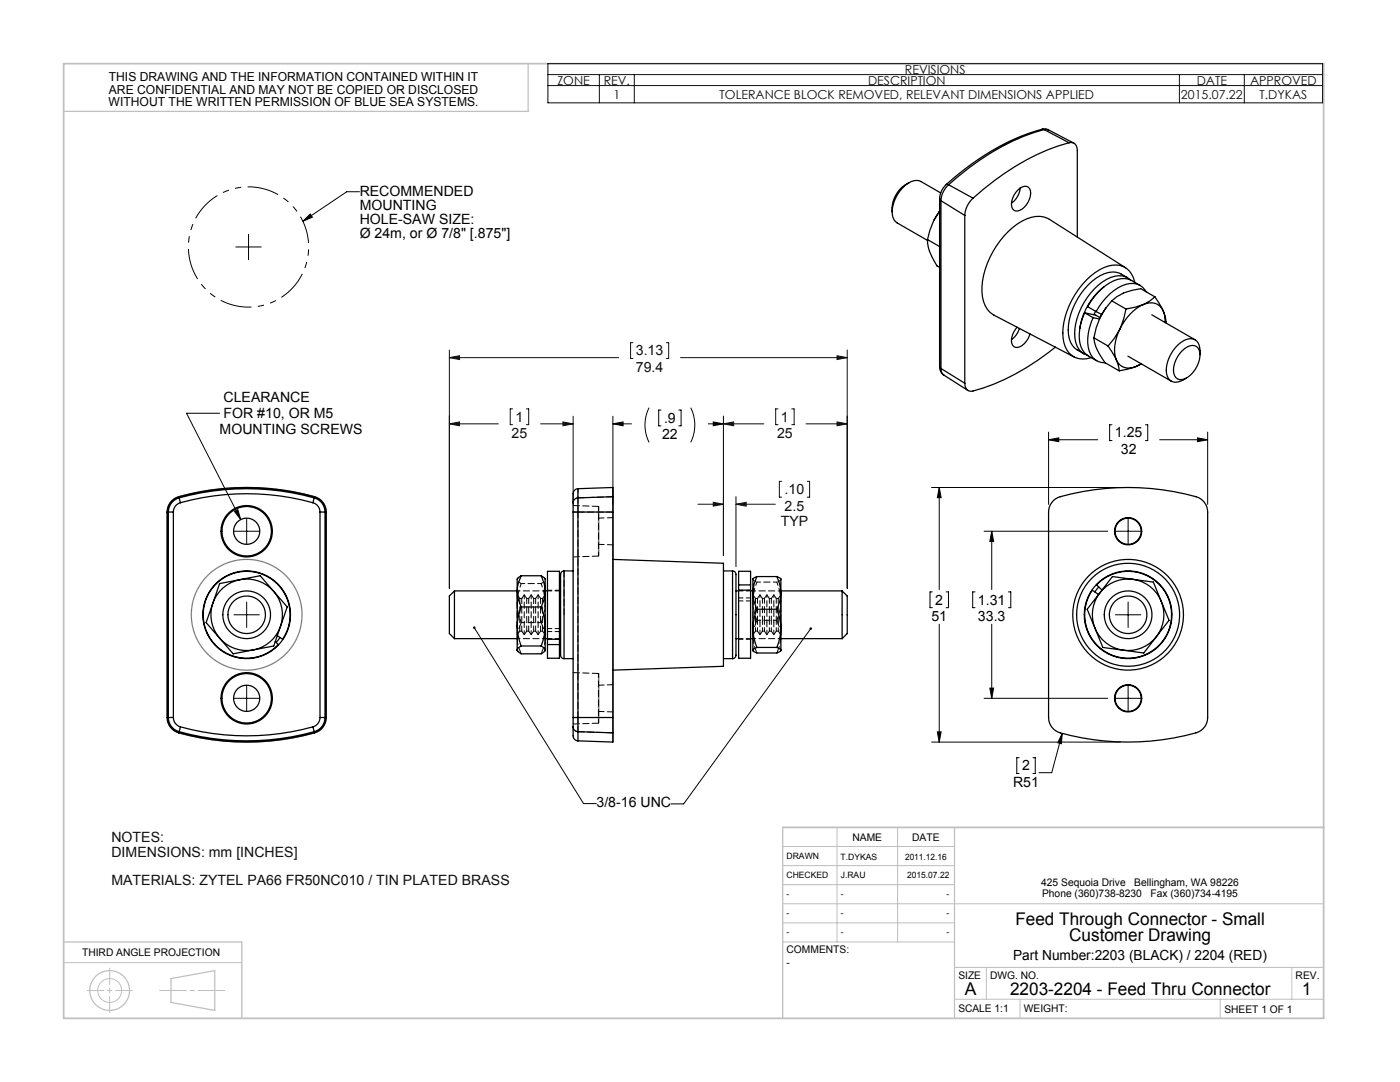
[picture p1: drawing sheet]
<svg xmlns="http://www.w3.org/2000/svg" width="279mm" height="216mm" viewBox="0 0 279 216" stroke-linecap="round" stroke-linejoin="round" font-family="sans-serif">
<g fill="none" stroke="#c0c0c0" stroke-width=".2">
<path d="M156.2 172.7h34.3M156.2 176.5h34.3M156.2 168.9h34.3M167 165.1v22.9M179.1 165.1v22.9M12.7 192.1h35.6M17.4 197.6h3.3M21.4 197.6h.9M21.9 193.2v3.3M21.9 197.2v.9M21.9 198.8v3.3M23.1 197.6h3.3"/>
<path d="M31.8 197.6h5.4M37.9 197.6h.9M39.5 197.6h5.4M156.2 180.3h108M156.2 184.1h34.3M156.2 188h34.3M190.5 193h73.7M190.5 199.4h73.7M196.8 193v6.4M203.6 199.4v3.8M243.5 199.4v3.8M257.8 193v6.4"/>
<circle cx="21.9" cy="197.6" r="2.38"/>
</g>
<g fill="none" stroke="#c0c0c0" stroke-width=".25">
<path d="M105.4 12.7v9.5h-92.7M156.2 165.1v38.1M190.5 165.1v38.1M12.7 188h35.6v15.2M34.1 195.3l8.8-1.6v7.9l-8.8-1.6z"/>
<circle cx="21.9" cy="197.6" r="4"/>
</g>
<path d="M12.7 12.7h251.5v190.5h-251.5zM156.2 165.1h108" fill="none" stroke="#c0c0c0" stroke-width=".35"/>
<path d="M61.1 45.8a12 12 0 0 0-20-4.9 12 12 0 0 0 5.2 19.9 12 12 0 0 0 15-14.1l-.2-.9" fill="none" stroke="#000" stroke-width=".2" stroke-dasharray="6.3 1.3 1.3 1.3 1.3 1.3" stroke-dashoffset="3.6" stroke-linecap="butt"/>
<g fill="none" stroke="#000" stroke-width=".2">
<path d="M71.7 38.3h-2.5l-8.8 5.9M47.1 49.3h5M49.6 46.7v5.1M60.4 44.2l1.5-1.5 .4 .6zM43.8 82.5h-6.6l10.8 21.2M122.3 83.1v17.5M122.3 84.6h3.7M122.3 84.6l2-.4v.8zM129.5 81.4a7.7 7.7 0 0 0 0 6.9M131.9 81.8h-.4v3.2h.4M135.5 81.8h.4v3.2h-.4M137.8 81.4a7.7 7.7 0 0 1 0 6.9"/>
<path d="M141.4 84.6h3M142.3 84.2l2.1 .4-2.1 .4zM144.4 83.1v27.8M185.9 97.3h37.7M187.4 97.3v20.3M187.4 97.3l.4 2h-.7zM209.3 86.2v14.4M209.3 87.7h9.8M209.3 87.7l2-.3v.7zM221.9 84.8h-.4v3.1h.4M228.6 84.8h.5v3.1h-.5M231.4 87.7h9.6"/>
<path d="M239 87.4l2 .3-2 .4zM241 86.2v14.4M46.7 106h5.1M46.8 102l.7-.3 .5 2zM49.2 103.5v5M186.1 118.1h-.5v3.2h.5M188.8 118.1h.5v3.2h-.5M194.6 118.1h-.5v3.2h.5M196.4 106h24.7M197.9 106v11.6M197.9 106l.4 2h-.8zM201.3 118.1h.4v3.2h-.4"/>
<path d="M222.6 106h5.1M225.1 103.5v5M46.7 139.3h5.1M46.7 122.7h5.1M49.2 120.1v5.1M49.2 136.8v5.1M94.6 125.2l21.9 35.1h2.5M161.8 125.4l-25.4 35h-2.5M187.4 124.6v23.5M196.4 139.3h24.7M197.5 137.3h.8l-.4 2zM197.9 124.6v14.7"/>
<path d="M222.6 139.3h5.1M222.6 122.7h5.1M225.1 120.1v5.1M225.1 136.8v5.1M185.9 148.1h37.7M187.1 146h.7l-.4 2.1zM203.4 151.2h-.5v3.1h.5M206.1 151.2h.5v3.1h-.5M212 146.3l-2.1 7.9h-2.5M212 146.3l-.2 2.1-.7-.2z"/>
</g>
<g fill="none" stroke="#120e0c" stroke-width=".2">
<path d="M109.3 12.7h154.6v7.8h-154.6zM109.3 14.9h154.6M109.3 17.1h154.6M119.6 14.9v5.6M126.6 14.9v5.6M235.4 14.9v5.6M248.3 14.9v5.6M89.7 71.4l2-.4v.7zM89.7 69.8v47.6M89.7 71.4h33.8M126.3 68.4h-.5v3.1h.5M133 68.4h.4v3.1h-.4"/>
<path d="M135.8 71.4h33.3M167 71l2.1 .4-2.1 .3zM169.1 69.8v47.6M89.7 84.6l2-.4v.8zM89.7 84.6h9.8M102.3 81.6h-.5v3.1h.5M105 81.6h.5v3.1h-.5M107.9 84.6h6.5M112.3 84.2l2.1 .4-2.1 .4zM114.4 83.1v17.5M144.4 84.6l2-.4v.8zM144.4 83.1v27.8"/>
<path d="M144.4 84.6h8M146.9 99.1v14M155.3 81.6h-.5v3.1h.5M156 96h-.5v3.2h.5M158 81.6h.5v3.1h-.5M160.9 84.6h8.2M161.1 96h.5v3.2h-.5M167 84.2l2.1 .4-2.1 .4zM139.3 100.6h5.1M142.3 100.2l2.1 .4-2.1 .4zM146.9 100.6h7.8M146.9 100.6l2-.4v.8z"/>
</g>
<g fill="none" stroke="#808080" stroke-width=".25">
<path d="M122.3 99.1v3.1M122.3 97.3v1.8zM34.2 100.1a6.3 6.3 0 0 1 3.5-1.5 50.8 50.8 0 0 1 25.1 .5 3.2 3.2 0 0 1 2.3 3.1v41a3.4 3.4 0 0 1-3.3 3.3 50.8 50.8 0 0 1-26.1-.3 3.2 3.2 0 0 1-2.3-3v-41l.2-1.1zM119.5 101.1v9.9zM122.3 111.6v22.1zM122.3 102.2v41M119.5 134.4v9.9zM122.3 143.2v3M122.3 146.2v1.9z"/>
<circle cx="49.2" cy="106" r="5"/>
<circle cx="49.2" cy="122.7" r="11"/>
<circle cx="49.2" cy="139.3" r="5"/>
</g>
<path d="M122.3 84.6l2-.4v.8zM142.3 84.2l2.1 .4-2.1 .4zM187.4 97.3l.4 2h-.7zM187.1 146h.7l-.4 2.1zM197.9 106l.4 2h-.8zM197.5 137.3h.8l-.4 2zM212 146.3l-.9 1.9 .7 .2zM239 87.4l2 .3-2 .4zM209.3 87.7l2-.3v.7zM46.8 102l1.2 1.7-.5-2z" fill="#000"/>
<path d="M144.4 84.6l2-.4v.8zM167 84.2l2.1 .4-2.1 .4zM112.3 84.2l2.1 .4-2.1 .4zM89.7 84.6l2-.4v.8zM142.3 100.2l2.1 .4-2.1 .4zM146.9 100.6l2-.4v.8zM167 71l2.1 .4-2.1 .3zM89.7 71.4l2-.4v.7z" fill="#120e0c"/>
<g fill="#000">
<path d="M60.4 44.2l1.5-1.5 .4 .6z"/>
<path d="M94.5 125.1a.25 .25 0 0 0 .1 .4 .25 .25 0 0 0 .3-.3 .25 .25 0 0 0-.4-.2l.1 .2zM161.6 125.3a.25 .25 0 0 0 0 .3 .25 .25 0 0 0 .4 0 .25 .25 0 0 0 0-.4l-.2 .2 .2-.2z"/>
</g>
<g fill="none" stroke="#000" stroke-width=".25">
<path d="M181.4 36.5a5.9 5.9 0 0 0-3.4 5.8M187.5 39.7l.3 .3M187.5 39.7v33.4M187.7 38.5l-3.9-2.3a2.8 2.8 0 0 0-3.1 .8 7.1 7.1 0 0 0-2.5 6.3l.2 .5 .6 .7 6.1 3.5M188.9 36.8l-.3 .2a4.1 4.1 0 0 0-1.1 2.7M188.9 36.8l.4 .1M189.3 36.9a4.6 4.6 0 0 0-1.5 3.1M189.3 36.9l4.9 2.6M194.2 39.5a5 5 0 0 0-1.7 3.5M203.1 38a1.49 1.49 0 0 1 2.4-.4 3.7 3.7 0 0 1-2.4 4.5 1.31 1.31 0 0 1-1.2-1.9 4.5 4.5 0 0 1 1.2-2.2zM203.6 37.5a4.1 4.1 0 0 1-1.7 3M208 25.8l.4 .1"/>
<path d="M208 25.8a46.5 46.5 0 0 0-19.1 11M208 25.8l.7-.1 .5 .2M208.4 25.9a46.5 46.5 0 0 0-19.1 11M208.4 25.9h.9M208.4 25.9l5 2.6M209.3 25.9l5 2.7M213.4 28.5a46.8 46.8 0 0 0-19.2 11M213.4 28.5a1.32 1.32 0 0 1 1.6 1.5v17.3M185.1 47.8a9.3 9.3 0 0 0 1.9 5.3l.5 .3M185.1 47.8l2.4 1.4M186.5 43.8l-.9 2.2-.5 1.8M187.4 42.3l-.9 1.5"/>
<path d="M187.5 42.2l-1 1.6M187.8 40l4.7 3M187.8 40v33.5M192.5 43v33.5M220.3 57.3a13.1 13.1 0 0 0-4.8 8.3M224.6 53.4l-15.2-9.6a5.1 5.1 0 0 0-5.4 .3 17.1 17.1 0 0 0-8 14.2 5.2 5.2 0 0 0 2.4 4.6l16 8.3M225 55.4l.7 .5M225 55.4a4.5 4.5 0 0 0-5 .8 13.4 13.4 0 0 0-5.5 11.3 4 4 0 0 0 1.8 3.1M225 55.4a4.7 4.7 0 0 0-6.2 .1 13.4 13.4 0 0 0-5.6 11.3 4.3 4.3 0 0 0 3.1 3.8M226.5 56.3a3.9 3.9 0 0 0-5.4-3.2 14.3 14.3 0 0 0-8.2 9 9.4 9.4 0 0 0 0 7.8 3.9 3.9 0 0 0 4.9 1.5M227.5 57a4.8 4.8 0 0 0-4.5-1.2 11.1 11.1 0 0 0-5.9 5.4l1.6 1M228.7 58.2a3.4 3.4 0 0 0-4.8-1.2 11.7 11.7 0 0 0-5.2 5.2"/>
<path d="M230.5 59.2l-2.8-1.6a9.9 9.9 0 0 0-5.8 2.4M230.5 59.2l-.9 .8-1.4 .8M230.5 59.2l1.6 2.8M187.5 73.1a1.93 1.93 0 0 0 .9 1.7M187.5 73.1l.3 .4M187.8 73.5l.1 .7 .5 .6M187.8 73.5l4.7 3M188.4 74.8l4.8 3.1M203 65.3a3.6 3.6 0 0 0-.9 3.6 1.49 1.49 0 0 0 2.4-.4l.7-1 .4-.9M203.5 65.5l-.1 .2a4.2 4.2 0 0 1-1.5 2.1M210.6 69.3a44.1 44.1 0 0 1-16.7 8.8 1.32 1.32 0 0 1-1.4-1.6M216.3 70.6l.8 .3"/>
<path d="M216.5 62.4a8.7 8.7 0 0 0-.5 7.4 5.8 5.8 0 0 0 2.9 2.2M216.5 62.4l1.6 1M216.5 62.4l2.2 .5 .8 .5M218.1 63.4a8.7 8.7 0 0 0-.4 7.4 3.1 3.1 0 0 0 2.9 1.6M218.1 63.4l1.3 .3M218.3 67.4a9.5 9.5 0 0 0 2.2 5l2.9 1.6M218.3 67.4l2.8 1.6M218.6 62.1l-.3 .7M218.7 62.2l1.2 .5M219.5 63.4l-.7 2-.5 2M220.7 61.5l-1.2 1.9M221.1 69l1.7 2.8"/>
<path d="M221.9 60l-1.2 1.5-1.2 1.9M221.9 60l2.8 1.7M222.8 71.8a2.79 2.79 0 0 0 4 1.3M222.8 71.8l.3 .9 .3 1.3M223.5 65.7l-1.1 1.8-1.3 1.5M223.5 65.7a7.8 7.8 0 0 0-.7 6.1M224.7 61.7l-.4 1.8-.8 2.2M225.1 71.1l8.6 5M226.8 73.1l1-.5zM226.8 73.1l-1.8 .6-1.6 .3M228.2 60.8a10.1 10.1 0 0 0-4.7 4.9M228.2 60.8a2.79 2.79 0 0 1 3.9 1.2"/>
<path d="M228.2 60.8l-1.7 .5-1.8 .4M229.9 62.8l8.6 5M232.1 62l.4 1.3v1M232.1 62a4 4 0 0 1 .5 2.4M235.9 70a2.34 2.34 0 0 1 2.9-.8 2.93 2.93 0 0 1 .4 3.3 4.4 4.4 0 0 1-3.8 3.2 1.9 1.9 0 0 1-1.2-2.5 6.1 6.1 0 0 1 1.7-3.2zM239.5 70.8a2.99 2.99 0 0 0-1.1-3 3.1 3.1 0 0 0-3.3 1 6.7 6.7 0 0 0-2.1 6.3 1.97 1.97 0 0 0 3.1 .7l.7-.4M35.7 99.1a3.2 3.2 0 0 0-2.3 3.1M35.7 99.1a50.8 50.8 0 0 1 27.1 0M35.7 99.1v.2M35.7 99.3a2.93 2.93 0 0 0-2.1 2.9M35.7 99.3l.3 1M35.7 99.3a50.6 50.6 0 0 1 27 0"/>
<path d="M62.7 99.3l-.3 1M62.7 99.3a2.93 2.93 0 0 1 2.2 2.9M62.8 99.1a3.2 3.2 0 0 1 2.3 3.1M62.8 99.1l-.1 .2M115.3 97.5a1.12 1.12 0 0 0-.9 1.5v1.3M115.3 99.3v2.9M115.3 99.3a.98 .98 0 0 0-.9 1M115.3 97.5l7-.2v1.8M115.3 97.5v1.8M122.3 99.1v3.1M122.3 99.1l-7 .2M210.3 99.9a5.9 5.9 0 0 1 3.5-1.3 50.1 50.1 0 0 1 25.4 .7 3.2 3.2 0 0 1 1.8 2.9v41a3.2 3.2 0 0 1-2.3 3 50.3 50.3 0 0 1-27.6-.1 3.2 3.2 0 0 1-1.8-2.9v-41a3.2 3.2 0 0 1 1-2.3z"/>
<path d="M33.4 102.2h.2M33.4 102.2v41M33.6 102.2h1M33.6 102.2v41M34.6 102.2v41M36 100.3a1.93 1.93 0 0 0-1.4 1.9M36 100.3a49.6 49.6 0 0 1 26.4 0M47.9 115.7a7.1 7.1 0 0 0-5.4 4.6M47.9 115.7a7.1 7.1 0 0 1 6.7 2.3M47.9 115.7l-4.1 .7-1.3 3.9M47.9 115.7l4-.8 2.7 3.1M54.6 118a7.1 7.1 0 0 1 1.4 7"/>
<path d="M54.6 118l2.7 3.1-1.3 3.9M62.4 100.3a1.93 1.93 0 0 1 1.5 1.9M63.9 102.2h1M63.9 102.2v41M64.9 102.2h.2M64.9 102.2v41M65.1 102.2v41M90.7 117.9v9.5M90.7 117.9l-1 1v7.5l1 1M90.7 117.9h12.5M103.2 118l.3 1.7 .5 1.4M103.2 118v7"/>
<path d="M104 114.9l-.6 1.5-.2 1.6M104 114.9l-.8 .6v2.5M104 114.9h4M108 114.9l.6 1.5 .2 1.6M108 114.9l.7 .5M108.7 115.4l.1 .1v2.5M108.8 118l-.3 1.7-.5 1.4M108.8 118v7M108.8 117.9h.5M111.6 117.9h.3M112.6 113.9a.82 .82 0 0 0-.7 1.2v15.2a.84 .84 0 0 0 .7 1.1M112.6 113.9v17.5"/>
<path d="M112.6 113.9h1.8M114.4 100.3v1.9M114.4 102.2h.9M114.4 102.2v41M115.3 102.2h7M115.3 102.2v41M122.3 111.6l22.1 .8v20.6l-22.1 .7M122.3 102.2v41M144.4 113.9h1.8M146.2 113.9a.82 .82 0 0 1 .7 1.2v15.2a.84 .84 0 0 1-.7 1.1M146.2 113.9v17.5M146.9 117.9h.5"/>
<path d="M147.4 116.7v-2.7h2.4v2.7M147.4 117.8v13.5h2.4v-13.5M147.4 117.8h2.4M147.4 116.7h2.4M147.4 116.7v1.1M149.8 117.9h.5M149.8 116.7v1.1M150.3 118.3l.2 1.7 .5 1.6M150.3 118.3v7.1M151 115l-.5 1.5-.2 1.8M151 115l-.7 .5v2.8M151 115h4"/>
<path d="M155 115l.6 1.5 .2 1.8M155 115l.8 .5M155.8 115.5v2.8M155.8 118.3l-.2 1.7-.6 1.6M155.8 118.3v7.1M155.8 117.9h12.3M168.1 117.9v9.5M168.1 117.9l1 1v7.5l-1 1M219.3 117.1l-.8 1M219.5 118.3a7.1 7.1 0 0 0-1 7.1M219.5 118.3l-2.5 3.3 1.5 3.8M219.9 117.7l-1.1-1a8.7 8.7 0 0 1 14.5 3.1 8.7 8.7 0 0 1-9.3 11.5 8.7 8.7 0 0 1-6-13.5l1.2 .8"/>
<path d="M226.1 115.6a7.1 7.1 0 0 0-6.6 2.7M226.1 115.6a7.1 7.1 0 0 1 5.6 4.4M226.1 115.6l4.1 .6 1.5 3.8M226.1 115.6l-4.1-.6-2.5 3.3M231.7 120l1.6 3.8-2.5 3.2M231.7 120a7.1 7.1 0 0 1-.9 7M42.5 120.3a7.1 7.1 0 0 0 1.3 7M42.5 120.3l-1.4 3.9 2.7 3.1M43.8 127.3a7.1 7.1 0 0 0 6.8 2.4M43.8 127.3l2.7 3.2 4.1-.8M55.3 126.8l1.1 .8a8.7 8.7 0 0 0-6.1-13.5 8.7 8.7 0 0 0-9.2 11.5 8.7 8.7 0 0 0 14.4 3l-.6-.6M55.9 127.2l-.8 1"/>
<path d="M56 125a7.1 7.1 0 0 1-5.4 4.7M56 125l-1.4 3.9-4 .8M90.7 127.4h12.5M103.2 125l.1 1.5 .7 2.4M103.2 125v4.7M103.2 129.7l.3 .4 .5 .4h4l.5-.4 .3-.4M103.2 129.7l.1 .3M104 121.1l-.5 1.5-.3 2.4M104 128.9l-.6 .4-.2 .4M104 121.1h4M104 128.9h4M108 121.1l.5 1.5 .3 2.4"/>
<path d="M108 128.9l.6 .4 .2 .4M108.8 125l-.1 1.5-.7 2.4M108.8 125v4.7M108.8 129.7l-.1 .3M108.8 127.4h.5M109.3 127.6v-13.6h2.3v13.6M109.3 128.6v2.7h2.3v-2.7M109.3 128.6h2.3M109.3 127.6h2.3M109.3 127.6v1M111.6 127.4h.3M111.6 127.6v1"/>
<path d="M112.6 131.4h1.8M144.4 131.4h1.8M146.9 127.4h.5M149.8 127.4h.5M150.3 125.4l.1 1.4 .6 2.4M150.3 125.4v4.3M150.3 129.7l.2 .3 .5 .3h4l.6-.3 .2-.3M150.3 129.7v.2M151 121.6l-.4 1.4-.3 2.4M151 129.2l-.5 .2-.2 .3M151 121.6h4M151 129.2h4"/>
<path d="M155 121.6l.5 1.4 .3 2.4M155 129.2l.6 .2 .2 .3M155.8 125.4l-.1 1.4-.7 2.4M155.8 125.4v4.3M155.8 129.7v.2M155.8 127.4h12.3M218.5 125.4a7.1 7.1 0 0 0 5.7 4.3M218.5 125.4l1.6 3.8 4.1 .5M230.8 127a7.1 7.1 0 0 1-6.6 2.7M230.8 127l-2.5 3.3-4.1-.6M33.4 143.2a3.2 3.2 0 0 0 2.3 3M33.4 143.2h.2"/>
<path d="M33.6 143.2h1M33.6 143.2a2.93 2.93 0 0 0 2.1 2.8M34.6 143.2a1.93 1.93 0 0 0 1.4 1.8M35.7 146.2a50.8 50.8 0 0 0 27.1 0M35.7 146a50.6 50.6 0 0 0 27 0M35.7 146v.2M36 145l-.3 1M36 145a49.6 49.6 0 0 0 26.4 0M62.4 145l.3 1M62.7 146l.1 .2M63.9 143.2a1.93 1.93 0 0 1-1.5 1.8M63.9 143.2h1"/>
<path d="M64.9 143.2a2.93 2.93 0 0 1-2.2 2.8M64.9 143.2h.2M65.1 143.2a3.2 3.2 0 0 1-2.3 3M114.4 145v1.4a1.14 1.14 0 0 0 .9 1.4M114.4 143.2v1.8M114.4 143.2h.9M114.4 145a.98 .98 0 0 0 .9 1M115.3 143.2v2.8M115.3 146v1.8M115.3 143.2h7M115.3 146l7 .2M122.3 143.2v3"/>
<path d="M122.3 146.2v1.9l-7-.3"/>
<circle cx="49.2" cy="106" r="2.62"/>
<circle cx="49.2" cy="106" r="5.1"/>
<circle cx="49.2" cy="106" r="5"/>
<circle cx="225.1" cy="106" r="2.62"/>
<circle cx="225.1" cy="106" r="2.72"/>
<circle cx="49.2" cy="122.7" r="8.7"/>
<circle cx="49.2" cy="122.7" r="3.7"/>
<circle cx="49.2" cy="139.3" r="2.62"/>
<circle cx="49.2" cy="139.3" r="5.1"/>
<circle cx="49.2" cy="122.7" r="4.8"/>
<circle cx="49.2" cy="139.3" r="5"/>
<circle cx="225.1" cy="139.3" r="2.62"/>
<circle cx="225.1" cy="122.7" r="11"/>
<circle cx="225.1" cy="122.7" r="3.7"/>
<circle cx="225.1" cy="139.3" r="2.72"/>
<circle cx="225.1" cy="122.7" r="10.3"/>
<circle cx="225.1" cy="122.7" r="4.8"/>
<circle cx="225.1" cy="122.7" r="8.8"/>
</g>
<g fill="none" stroke="#000" stroke-width=".2" stroke-dasharray="1.3 .6" stroke-dashoffset=".4">
<path d="M103.7 119.4l-.5-.7M104.6 118.7l-.5 .7M105.1 119.4l-.5-.7M106 118.7l-.5 .7M106.5 119.4l-.5-.7M107.4 118.7l-.5 .7M107.9 119.4l-.5-.7M108.8 118.7l-.5 .7M111.6 117.8h-2.3M111.6 117.9h-2.3M119.5 101.1v9.9M149.8 119.3h-2.4"/>
<path d="M149.8 119.9h-2.4M149.8 117.8h-2.4M149.8 117.9h-2.4M150.8 119.4l-.5-.7M151.7 118.7l-.5 .7M152.2 119.4l-.5-.7M153 118.7l-.4 .7M153.5 119.4l-.5-.7M154.4 118.7l-.5 .7M154.9 119.4l-.5-.7M155.8 118.7l-.5 .7M103.2 126.6l.5-.7"/>
<path d="M104.1 125.9l.5 .7M104.6 126.6l.5-.7M105.5 125.9l.5 .7M106 126.6l.5-.7M106.9 125.9l.5 .7M107.4 126.6l.5-.7M108.3 125.9l.5 .7M109.3 127.6h2.3M109.3 127.4h2.3M111.6 126h-2.3M111.6 125.4h-2.3M119.5 134.4v9.9"/>
<path d="M147.4 127.6h2.4M147.4 127.4h2.4M150.3 126.6l.5-.7M151.2 125.9l.5 .7M151.7 126.6v-2.4M151.7 126.6l.5-.7M152.6 125.9l.4 .7M153 126.6v-2.4M153 126.6l.5-.7M153.9 125.9l.5 .7M154.4 126.6v-2.4M154.4 126.6l.5-.7"/>
<path d="M155.3 125.9l.5 .7M155.8 126.6v-2.4M155.8 124.2v2.4"/>
</g>
<g fill="none" stroke="#000" stroke-width=".2" stroke-dasharray="1.3 .6">
<path d="M122.3 99.1l-7 .2M103.2 115.7l.2-.3M103.2 118.7h.1M104.1 119.4h-.4M105.5 119.4h-.4M106.9 119.4h-.4M108.3 119.4h-.4M108.8 115.7l-.1-.3M108.8 118.7h.1M114.4 111.1l5.1-.1M115.3 102.2h7M119.5 101.1l-5.1-.2"/>
<path d="M150.3 118.7h.1M151.2 119.4h-.4M152.6 119.4h-.4M153.9 119.4h-.4M155.3 119.4h-.4M155.8 115.5v.1M155.8 118.7h.1M103.2 127.3l.3-1.7 .5-1.4M103.2 126.6h.1M103.7 125.9h.4M104 130.5l-.6-1.5-.2-1.7M105.1 125.9h.4"/>
<path d="M106.5 125.9h.4M107.9 125.9h.4M108 130.5l.6-1.5 .2-1.7M108.8 126.6h.1M108.8 127.3l-.3-1.7-.5-1.4M119.5 134.4l-5.1-.2M150.3 126.6h.1M150.8 125.9h.4M152.2 125.9h.4M153.5 125.9h.4M154.9 125.9h.4M155.8 126.6h.1"/>
<path d="M114.4 144.5l5.1-.2M115.3 146l7 .2M122.3 143.2h-7"/>
</g>
<g fill="none" stroke="#000" stroke-width=".2" stroke-dasharray="1.3 .6" stroke-dashoffset=".5">
<path d="M103.2 118.7v7.9M104.6 118.7v7.9M106 118.7v7.9M107.4 118.7v7.9M108 116.4h-4M115.3 102.2h-.9M146.2 113.9v17.5M150.3 115.6l.2 .3 .5 .3M150.3 118.7v7.9M151 116.2h4M155.8 115.6l-.2 .3-.6 .3M103.2 120.3l.3-2.3 .5-1.6"/>
<path d="M103.2 126.6v-7.9M104 124.2l-.7-2.4-.1-1.5M108 124.2l.7-2.4 .1-1.5M108 124.2h-4M108.8 120.3l-.3-2.3-.5-1.6M151 123.8h4M115.3 143.2h-.9"/>
</g>
<g fill="none" stroke="#000" stroke-width=".2" stroke-dasharray="1.3 .6" stroke-dashoffset=".2">
<path d="M103.7 119.4v6.5M104.1 119.4v6.5M105.1 119.4v6.5M105.5 119.4v6.5M106.5 119.4v6.5M106.9 119.4v6.5M107.9 119.4v6.5M115.3 102.2v-2.9M119.5 108.6l2.8 .1M122.3 103.3l-2.8 .1M108.3 125.9v-6.5M122.3 136.6l-2.8 .1"/>
<path d="M115.3 146v-2.8M119.5 142l2.8 .1"/>
</g>
<path d="M108.8 124v-5.3M150.3 127l.2 1.8 .5 1.5M151 123.8l-.5 1.6-.2 1.6M155 123.8l.6 1.6 .2 1.6M155.8 127l-.2 1.8-.6 1.5" fill="none" stroke="#000" stroke-width=".2" stroke-dasharray="1.3 .6" stroke-dashoffset="-.1"/>
<path d="M150.8 119.4v4.5M108.8 126.6v-2.6M151.2 123.9v-4.5M152.2 123.9v-4.5M152.6 123.9v-4.5M153.5 123.9v-4.5M153.9 123.9v-4.5M154.9 123.9v-4.5M155.3 123.9v-4.5" fill="none" stroke="#000" stroke-width=".2" stroke-dasharray="1.3 .6" stroke-dashoffset=".3"/>
<g fill="none" stroke="#000" stroke-width=".2" stroke-dasharray="1.3 .6" stroke-dashoffset=".6">
<path d="M104 116.4l-.6-.3-.2-.4M108 116.4l.6-.3 .2-.4M150.3 120l.3-2.4 .4-1.4M155.8 120l-.3-2.4-.5-1.4M150.8 123.9v2M151 123.8l-.6-2.4-.1-1.4M151.2 125.9v-2M152.2 125.9v-2M152.6 125.9v-2M153.5 125.9v-2M153.9 125.9v-2M154.9 125.9v-2"/>
<path d="M155 123.8l.7-2.4 .1-1.4M155.3 125.9v-2"/>
</g>
<path d="M114.4 100.3a.98 .98 0 0 1 .9-1M151.7 124.2v-5.5M153 124.2v-5.5M154.4 124.2v-5.5M155.8 124.2v-5.5M115.3 146a.98 .98 0 0 1-.9-1" fill="none" stroke="#000" stroke-width=".2" stroke-dasharray="1.3 .6" stroke-dashoffset=".8"/>
<path d="M155.8 118.7v5.5" fill="none" stroke="#000" stroke-width=".2" stroke-dasharray="1.3 .6" stroke-dashoffset="-.2"/>
<path d="M112.6 122.7v-8.8M115.3 143.2v-41" fill="none" stroke="#000" stroke-width=".2" stroke-dasharray="1.3 .6" stroke-dashoffset=".1"/>
<path d="M108.8 117.9h-5.6M155.8 117.9h-5.5M103.2 127.4h5.6M150.3 127.4h5.5" fill="none" stroke="#000" stroke-width=".2" stroke-dasharray="1.3 .6" stroke-dashoffset=".7"/>
<path d="M115.3 99.3v-1.8" fill="none" stroke="#000" stroke-width=".2" stroke-dasharray="1.3 .6" stroke-dashoffset=".9"/>
<g font-size="3.5">
<text x="202.7" y="184.5">Feed Through Connector - Small</text>
<text x="213.4" y="187.8">Customer Drawing</text>
<text x="192.6" y="198.5">A</text>
<text x="201.6" y="198.5">2203-2204 - Feed Thru Connector</text>
<text x="259.9" y="198.5">1</text>
</g>
<g font-size="2.8">
<text x="71.8" y="39">RECOMMENDED</text>
<text x="71.8" y="41.8">MOUNTING</text>
<text x="71.8" y="44.7">HOLE-SAW SIZE:</text>
<text x="71.8" y="47.5">Ø 24m, or Ø 7/8&quot; [.875&quot;]</text>
<text x="44.6" y="83.4">FOR #10, OR M5</text>
<text x="44.6" y="80.3">CLEARANCE</text>
<text x="43.8" y="86.6">MOUNTING SCREWS</text>
<text x="132.1" y="87.6">22</text>
<text x="132.5" y="84.3">.9</text>
<text x="222.5" y="87.3">1.25</text>
<text x="223.7" y="90.6">32</text>
<text x="185.9" y="123.9">51</text>
<text x="186.7" y="120.6">2</text>
<text x="195.2" y="120.6">1.31</text>
<text x="195.2" y="123.9">33.3</text>
<text x="204" y="153.7">2</text>
<text x="119" y="161.1">3/8-16 UNC</text>
<text x="202.2" y="157">R51</text>
<text x="202.2" y="191.5">Part Number:2203 (BLACK) / 2204 (RED)</text>
</g>
<g font-size="2.8" fill="#120e0c">
<text x="126.9" y="70.9">3.13</text>
<text x="126.9" y="74.2">79.4</text>
<text x="102.1" y="87.4">25</text>
<text x="102.9" y="84.1">1</text>
<text x="155.1" y="87.4">25</text>
<text x="155.9" y="84.1">1</text>
<text x="156.6" y="98.6">.10</text>
<text x="156.6" y="101.9">2.5</text>
<text x="155.8" y="105">TYP</text>
<text x="22.2" y="168.1">NOTES:</text>
<text x="22.2" y="170.9">DIMENSIONS: mm [INCHES]</text>
<text x="22.2" y="176.6">MATERIALS: ZYTEL PA66 FR50NC010 / TIN PLATED BRASS</text>
</g>
<g font-size="2.5">
<text x="21.7" y="16.3">THIS DRAWING AND THE INFORMATION CONTAINED WITHIN IT</text>
<text x="21.7" y="21.2">WITHOUT THE WRITTEN PERMISSION OF BLUE SEA SYSTEMS.</text>
<text x="21.7" y="18.7">ARE CONFIDENTIAL AND MAY NOT BE COPIED OR DISCLOSED</text>
</g>
<g font-size="2.5" fill="#120e0c">
<text x="111.2" y="16.9">ZONE</text>
<text x="120.5" y="16.9">REV.</text>
<text x="173.2" y="16.9">DESCRIPTION</text>
<text x="180.6" y="14.7">REVISIONS</text>
<text x="238.8" y="16.9">DATE</text>
<text x="249.5" y="16.9">APPROVED</text>
<text x="122.4" y="19.7">1</text>
<text x="143.6" y="19.7">TOLERANCE BLOCK REMOVED, RELEVANT DIMENSIONS APPLIED</text>
<text x="235.7" y="19.7">2015.07.22</text>
<text x="251.4" y="19.7">T.DYKAS</text>
</g>
<g font-size="2.1">
<text x="170.1" y="167.7">NAME</text>
<text x="182" y="167.7">DATE</text>
<text x="207.8" y="176.8">425 Sequoia Drive</text>
<text x="208" y="179.1">Phone (360)738-8230</text>
<text x="226.4" y="176.8">Bellingham, WA 98226</text>
<text x="229.6" y="179.1">Fax (360)734-4195</text>
<text x="16.4" y="190.8">THIRD ANGLE PROJECTION</text>
<text x="157" y="190.2">COMMENTS:</text>
<text x="157" y="192.8">-</text>
<text x="191.3" y="195.3">SIZE</text>
<text x="197.6" y="195.3">DWG. NO.</text>
<text x="258.6" y="195.3">REV.</text>
<text x="191.3" y="202">SCALE 1:1</text>
<text x="204.3" y="202">WEIGHT:</text>
<text x="244.4" y="202.1">SHEET 1 OF 1</text>
</g>
<g font-size="1.7">
<text x="157" y="171.4">DRAWN</text>
<text x="167.7" y="171.6">T.DYKAS</text>
<text x="180.6" y="171.6">2011.12.16</text>
<text x="157" y="175.2">CHECKED</text>
<text x="157" y="179">-</text>
<text x="167.8" y="179">-</text>
<text x="167.8" y="175.2">J.RAU</text>
<text x="181" y="175.2">2015.07.22</text>
<text x="188.9" y="179">-</text>
<text x="157" y="182.9">-</text>
<text x="167.8" y="182.9">-</text>
<text x="188.9" y="182.9">-</text>
<text x="157" y="186.7">-</text>
<text x="167.8" y="186.7">-</text>
<text x="188.9" y="186.7">-</text>
</g>
</svg>
